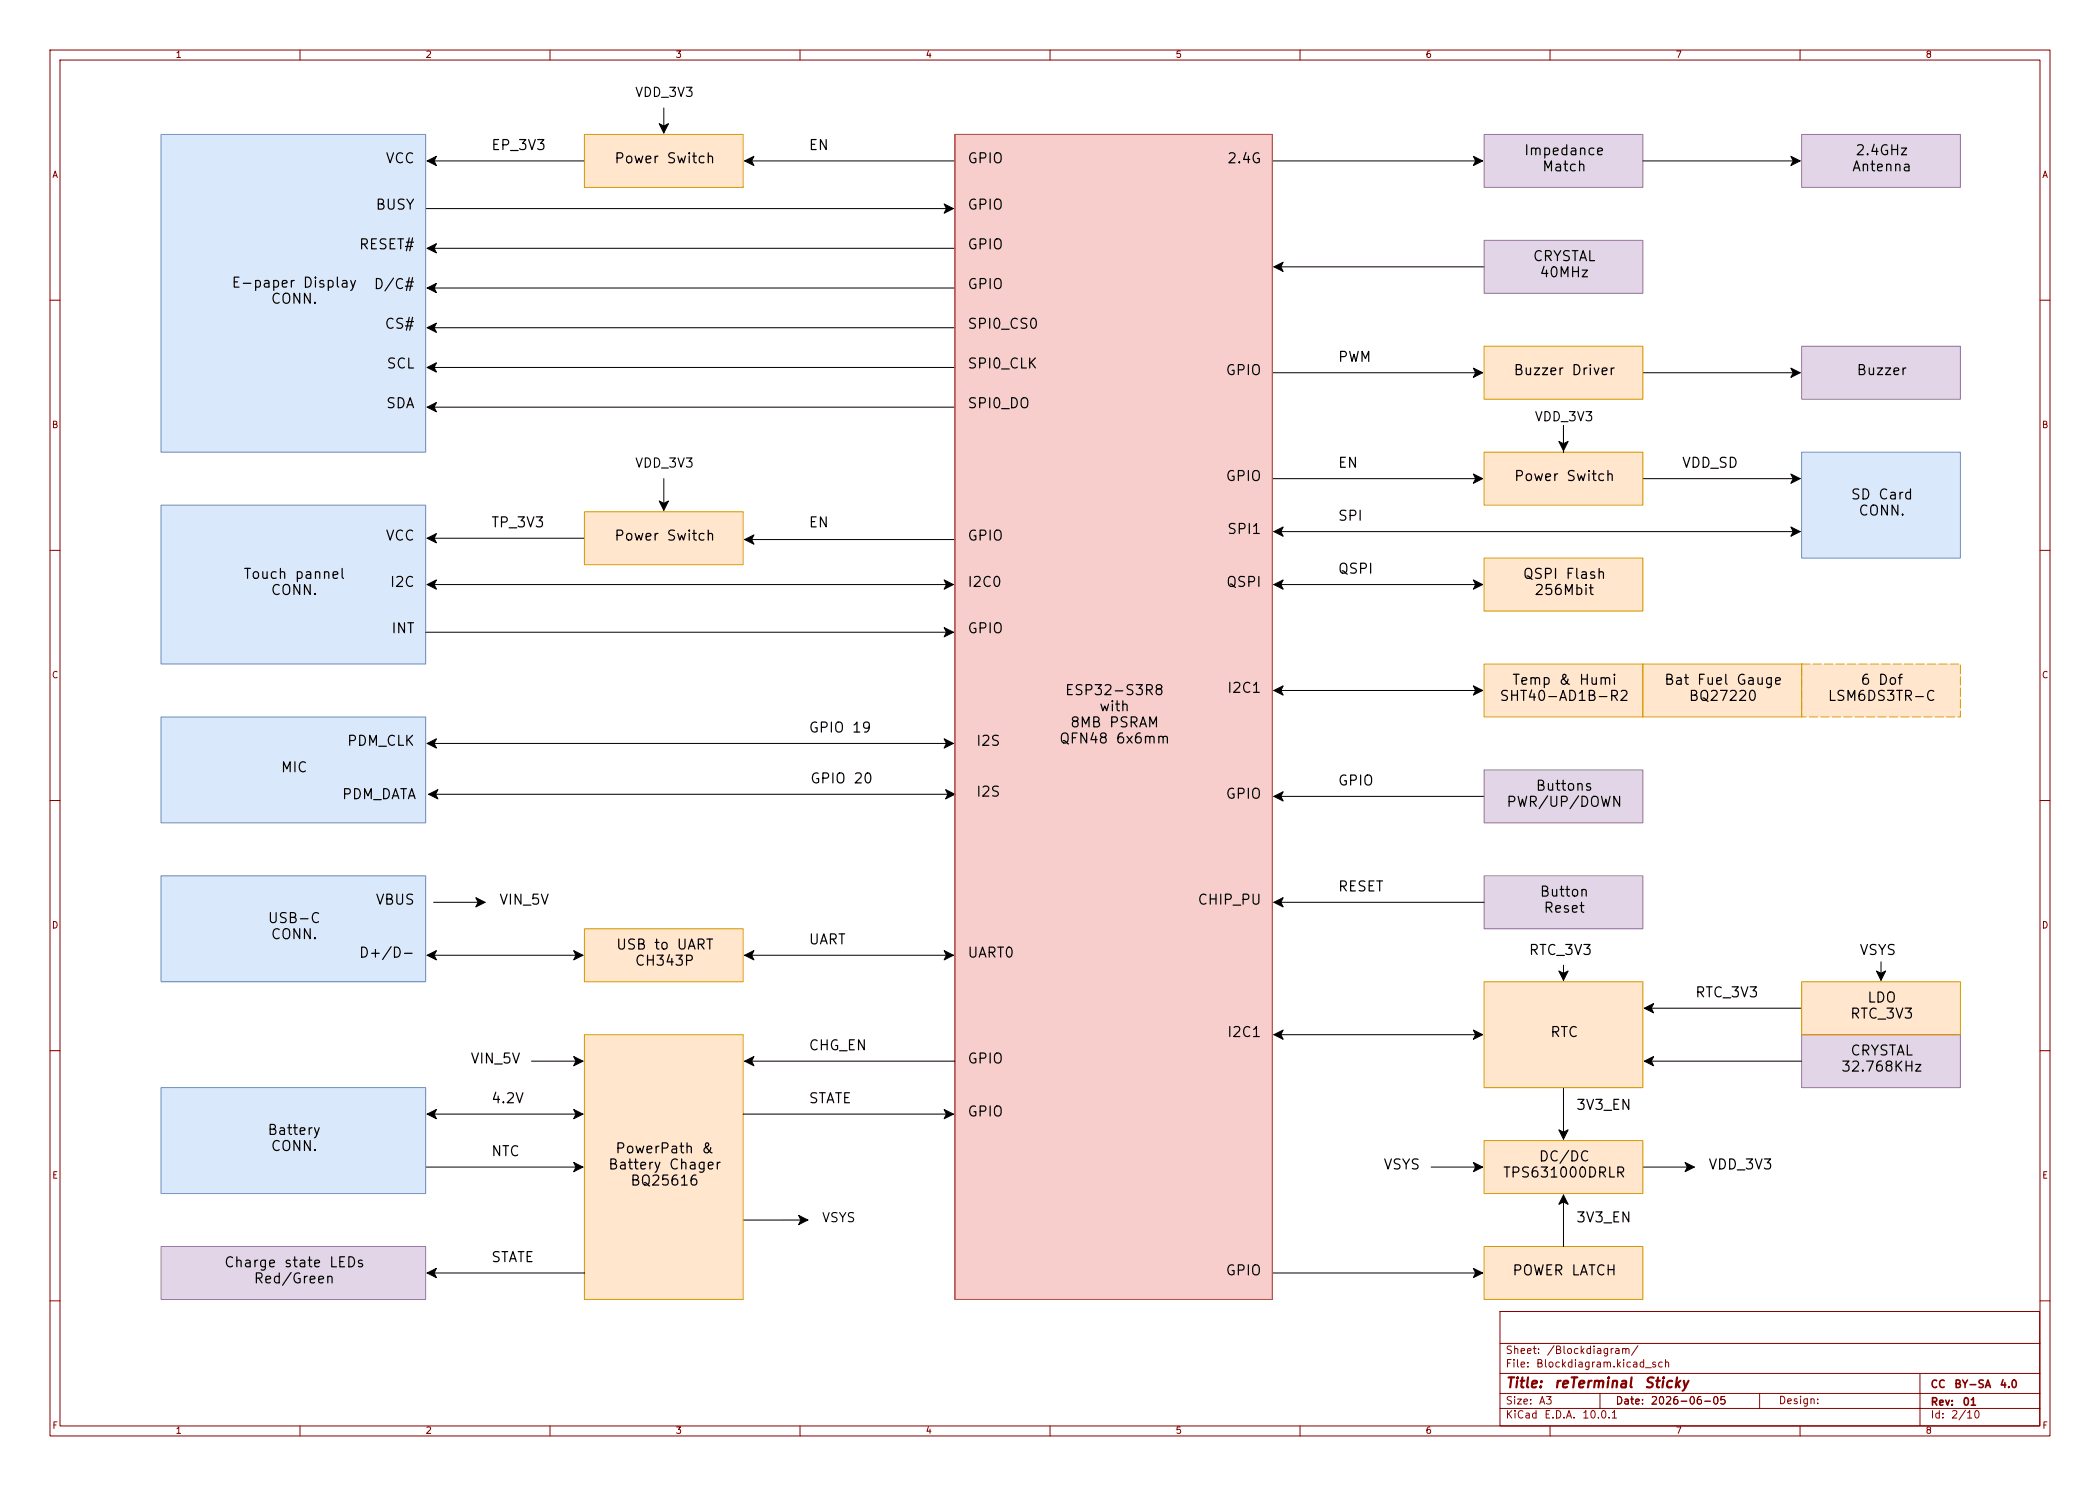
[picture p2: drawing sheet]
<svg xmlns="http://www.w3.org/2000/svg" width="420mm" height="297mm" viewBox="0 0 420 297" stroke-linecap="round" stroke-linejoin="round" font-family="sans-serif">
<g fill="none" stroke="#840000" stroke-width=".2">
<path d="M10 10h400v277h-400zM12 12h396v273h-396zM60 10v2M110 10v2M160 10v2M210 10v2M260 10v2M310 10v2M360 10v2M10 60h2M408 60h2M10 110h2"/>
<path d="M408 110h2M10 160h2M408 160h2M10 210h2M408 210h2M10 260h2M300 262.1h107.9v22.9h-107.9zM300 278.5h108M300 274.5h108M300 268.5h108M320 278.5v3M351.9 278.5v2.9"/>
<path d="M384 274.5v10.5M408 260h2M60 285v2M110 285v2M160 285v2M210 285v2M260 285v2M300 281.5h108M310 285v2M360 285v2"/>
</g>
<path d="M294.7 94.7l1.8 1-1.8 .9 .4-.9z" fill="#000"/>
<g fill="#ffe6cc">
<path d="M296.8 132.7h31.8v10.6h-31.8z"/>
<path d="M328.6 132.7h31.7v10.6h-31.7z"/>
</g>
<path d="M358.2 105.3l1.8 1-1.8 .9 .4-.9z" fill="#000"/>
<path d="M296.8 111.5h31.8v10.6h-31.8z" fill="#ffe6cc"/>
<path d="M294.7 31.2l1.8 1-1.8 .9 .4-.9zM254.8 53.3l1.8-.9-.4 .9 .4 1z" fill="#000"/>
<path d="M296.8 48h31.8v10.6h-31.8z" fill="#e1d5e7"/>
<path d="M360.3 90.4h31.8v21.1h-31.8z" fill="#dae8fc"/>
<path d="M358.2 73.6l1.8 .9-1.8 .9 .4-.9z" fill="#000"/>
<path d="M360.3 69.2h31.8v10.6h-31.8z" fill="#e1d5e7"/>
<path d="M296.8 90.4h31.8v10.6h-31.8z" fill="#ffe6cc"/>
<path d="M311.8 88.2l.9 .5 .9-.5-.9 1.9z" fill="#000"/>
<path d="M296.8 69.2h31.8v10.6h-31.8z" fill="#ffe6cc"/>
<path d="M296.8 26.9h31.8v10.6h-31.8z" fill="#e1d5e7"/>
<path d="M358.2 31.2l1.8 1-1.8 .9 .4-.9z" fill="#000"/>
<path d="M360.3 26.9h31.8v10.6h-31.8z" fill="#e1d5e7"/>
<path d="M360.3 132.7h31.8v10.6h-31.8z" fill="#ffe6cc"/>
<path d="M85.4 32.2l1.9-1-.5 1 .5 .9zM85.4 49.6l1.9-.9-.5 .9 .5 1zM188.8 40.8l1.9 .9-1.9 .9 .5-.9zM85.4 73.4l1.9-.9-.5 .9 .5 1zM85.4 65.5l1.9-.9-.5 .9 .5 .9zM358.2 94.7l1.8 1-1.8 .9 .4-.9zM254.8 106.3l1.8-1-.4 1 .4 .9zM254.8 116.8l1.8-.9-.4 .9 .4 1zM294.7 115.9l1.8 .9-1.8 1 .4-1z" fill="#000"/>
<path d="M32.2 101h52.9v31.7h-52.9z" fill="#dae8fc"/>
<path d="M131.8 24.7l1 .5 .9-.5-.9 1.9zM148.9 32.2l1.9-1-.5 1 .5 .9zM85.4 57.6l1.9-1-.5 1 .5 .9zM85.4 81.4l1.9-.9-.5 .9 .5 .9zM85.4 107.6l1.9-1-.5 1 .5 .9zM85.4 116.8l1.9-.9-.5 .9 .5 1z" fill="#000"/>
<g fill="#dae8fc">
<path d="M32.2 26.9h52.9v63.5h-52.9z"/>
<path d="M32.2 143.3h52.9v21.2h-52.9z"/>
<path d="M32.2 175h52.9v21.2h-52.9z"/>
</g>
<path d="M188.8 115.9l1.9 .9-1.9 1 .5-1zM188.8 125.4l1.9 1-1.9 .9 .5-.9zM85.4 148.6l1.9-.9-.5 .9 .5 .9zM114.7 190l1.9 .9-1.9 1 .5-1zM188.8 190l1.9 .9-1.9 1 .5-1zM114.7 211.2l1.9 .9-1.9 .9 .5-.9zM114.7 232.3l1.9 1-1.9 .9 .5-.9z" fill="#000"/>
<path d="M116.9 206.8h31.7v52.9h-31.7z" fill="#ffe6cc"/>
<path d="M114.7 221.7l1.9 1-1.9 .9 .5-.9z" fill="#000"/>
<path d="M116.9 185.6h31.7v10.6h-31.7z" fill="#ffe6cc"/>
<path d="M360.3 206.8h31.8v10.6h-31.8z" fill="#e1d5e7"/>
<path d="M360.3 196.2h31.8v10.6h-31.8z" fill="#ffe6cc"/>
<path d="M95.2 179.4l1.8 .9-1.8 1 .4-1zM375.3 194.1l.9 .4 .9-.4-.9 1.8zM159.7 242.9l1.9 .9-1.9 1 .5-1z" fill="#000"/>
<path d="M296.8 228h31.8v10.6h-31.8z" fill="#ffe6cc"/>
<path d="M311.8 225.8l.9 .5 .9-.5-.9 1.9zM312.7 238.8l.9 1.9-.9-.5-.9 .5z" fill="#000"/>
<path d="M296.8 249.1h31.8v10.6h-31.8z" fill="#ffe6cc"/>
<path d="M131.8 100.1l1 .5 .9-.5-.9 1.9zM148.9 107.8l1.9-.9-.5 .9 .5 1zM254.8 138l1.8-.9-.4 .9 .4 .9z" fill="#000"/>
<path d="M116.9 102.3h31.7v10.6h-31.7z" fill="#ffe6cc"/>
<path d="M254.8 159.2l1.8-1-.4 1 .4 .9zM254.8 180.3l1.8-.9-.4 .9 .4 1z" fill="#000"/>
<path d="M116.9 26.9h31.7v10.6h-31.7z" fill="#ffe6cc"/>
<path d="M294.7 73.6l1.8 .9-1.8 .9 .4-.9zM85.7 158.8l1.9-1-.5 1 .5 .9zM188.8 147.7l1.9 .9-1.9 .9 .5-.9zM148.9 212.1l1.9-.9-.5 .9 .5 .9zM328.9 201.5l1.8-.9-.5 .9 .5 .9zM328.9 212.1l1.8-.9-.5 .9 .5 .9zM337 232.3l1.9 1-1.9 .9 .5-.9z" fill="#000"/>
<path d="M191 26.9h63.5v232.8h-63.5z" fill="#f8cecc"/>
<path d="M296.8 196.2h31.8v21.2h-31.8z" fill="#ffe6cc"/>
<path d="M189.1 157.8l1.9 1-1.9 .9 .5-.9zM311.8 194.1l.9 .4 .9-.4-.9 1.8zM188.8 221.7l1.9 1-1.9 .9 .5-.9z" fill="#000"/>
<path d="M32.2 217.4h52.9v21.2h-52.9z" fill="#dae8fc"/>
<path d="M32.2 249.1h52.9v10.6h-52.9z" fill="#e1d5e7"/>
<path d="M254.8 206.8l1.8-.9-.4 .9 .4 .9zM294.7 205.9l1.8 .9-1.8 .9 .4-.9zM294.7 232.3l1.8 1-1.8 .9 .4-.9zM85.4 254.4l1.9-.9-.5 .9 .5 1zM294.7 253.5l1.8 .9-1.8 1 .4-1z" fill="#000"/>
<path d="M191 26.9h63.5v232.8h-63.5z" fill="#f8cecc"/>
<path d="M294.7 137.1l1.8 .9-1.8 .9 .4-.9zM85.4 222.7l1.9-1-.5 1 .5 .9z" fill="#000"/>
<g fill="#e1d5e7">
<path d="M296.8 153.9h31.8v10.6h-31.8z"/>
<path d="M296.8 175h31.8v10.6h-31.8z"/>
</g>
<path d="M85.4 190.9l1.9-.9-.5 .9 .5 1zM148.9 190.9l1.9-.9-.5 .9 .5 1z" fill="#000"/>
<g fill="none" stroke="#000" stroke-width=".2">
<path d="M85.4 32.2l1.9-1-.5 1 .5 .9zM86.8 32.2h30.1M131.8 24.7l1 .5 .9-.5-.9 1.9zM132.8 21.6v3.6M148.9 32.2l1.9-1-.5 1 .5 .9zM150.3 32.2h40.7M254.5 32.2h40.6M294.7 31.2l1.8 1-1.8 .9 .4-.9zM328.6 32.2h30M358.2 31.2l1.8 1-1.8 .9 .4-.9zM85.1 41.7h104.2M85.4 49.6l1.9-.9-.5 .9 .5 1z"/>
<path d="M85.4 57.6l1.9-1-.5 1 .5 .9zM86.8 57.6h104.2M86.8 49.6h104.2M188.8 40.8l1.9 .9-1.9 .9 .5-.9zM254.8 53.3l1.8-.9-.4 .9 .4 1zM256.2 53.3h40.6M85.4 73.4l1.9-.9-.5 .9 .5 1zM85.4 65.5l1.9-.9-.5 .9 .5 .9zM86.8 65.5h104.2M86.8 73.4h104.2M254.5 74.5h40.6M294.7 73.6l1.8 .9-1.8 .9 .4-.9z"/>
<path d="M328.6 74.5h30M358.2 73.6l1.8 .9-1.8 .9 .4-.9zM85.4 81.4l1.9-.9-.5 .9 .5 .9zM86.8 81.4h104.2M132.8 95.7v4.9M254.5 95.7h40.6M294.7 94.7l1.8 1-1.8 .9 .4-.9zM311.8 88.2l.9 .5 .9-.5-.9 1.9zM312.7 85.1v5.3v-5.3v3.6M328.6 95.7h30M358.2 94.7l1.8 1-1.8 .9 .4-.9zM85.4 107.6l1.9-1-.5 1 .5 .9z"/>
<path d="M85.4 116.8l1.9-.9-.5 .9 .5 1zM86.8 116.8h102.5M86.8 107.6h30.1M131.8 100.1l1 .5 .9-.5-.9 1.9zM148.9 107.8l1.9-.9-.5 .9 .5 1zM150.3 107.8h40.7M188.8 115.9l1.9 .9-1.9 1 .5-1zM254.8 106.3l1.8-1-.4 1 .4 .9zM254.8 116.8l1.8-.9-.4 .9 .4 1zM256.2 106.3h102.4M256.2 116.8h38.9M294.7 115.9l1.8 .9-1.8 1 .4-1z"/>
<path d="M358.2 105.3l1.8 1-1.8 .9 .4-.9zM85.1 126.4h104.2M188.8 125.4l1.9 1-1.9 .9 .5-.9zM254.8 138l1.8-.9-.4 .9 .4 .9zM256.2 138h38.9M294.7 137.1l1.8 .9-1.8 .9 .4-.9zM85.4 148.6l1.9-.9-.5 .9 .5 .9zM85.7 158.8l1.9-1-.5 1 .5 .9zM86.8 148.6h102.5M87.1 158.8h102.5M188.8 147.7l1.9 .9-1.9 .9 .5-.9zM189.1 157.8l1.9 1-1.9 .9 .5-.9z"/>
<path d="M254.8 159.2l1.8-1-.4 1 .4 .9zM256.2 159.2h40.6M95.2 179.4l1.8 .9-1.8 1 .4-1zM85.4 190.9l1.9-.9-.5 .9 .5 1zM86.7 180.3h8.9M86.8 190.9h28.4M114.7 190l1.9 .9-1.9 1 .5-1zM148.9 190.9l1.9-.9-.5 .9 .5 1zM150.3 190.9h39M188.8 190l1.9 .9-1.9 1 .5-1zM254.8 180.3l1.8-.9-.4 .9 .4 1zM256.2 180.3h40.6"/>
<path d="M311.8 194.1l.9 .4 .9-.4-.9 1.8zM312.7 192.9v1.6M375.3 194.1l.9 .4 .9-.4-.9 1.8zM376.2 192.2v2.3M106.3 212.1h8.9M114.7 211.2l1.9 .9-1.9 .9 .5-.9zM148.9 212.1l1.9-.9-.5 .9 .5 .9zM150.3 212.1h40.7M254.8 206.8l1.8-.9-.4 .9 .4 .9zM256.2 206.8h38.9M294.7 205.9l1.8 .9-1.8 .9 .4-.9zM312.7 217.4v8.9"/>
<path d="M328.9 201.5l1.8-.9-.5 .9 .5 .9zM328.9 212.1l1.8-.9-.5 .9 .5 .9zM330.2 212.1h30.1M330.2 201.5h30.1M85.1 233.3h30.1M85.4 222.7l1.9-1-.5 1 .5 .9zM86.8 222.7h28.4M114.7 232.3l1.9 1-1.9 .9 .5-.9zM114.7 221.7l1.9 1-1.9 .9 .5-.9zM148.6 222.7h40.7M188.8 221.7l1.9 1-1.9 .9 .5-.9zM286.2 233.3h8.9"/>
<path d="M294.7 232.3l1.8 1-1.8 .9 .4-.9zM311.8 225.8l.9 .5 .9-.5-.9 1.9zM312.7 238.8l.9 1.9-.9-.5-.9 .5zM328.6 233.3h8.9M337 232.3l1.9 1-1.9 .9 .5-.9zM85.4 254.4l1.9-.9-.5 .9 .5 1zM86.8 254.4h30.1M159.7 242.9l1.9 .9-1.9 1 .5-1zM160.2 243.8h-11.6M254.5 254.4h40.6M294.7 253.5l1.8 .9-1.8 1 .4-1zM312.7 240.2v8.9"/>
</g>
<g fill="none" stroke="#d79b00" stroke-width=".2">
<path d="M116.9 26.9h31.7v10.6h-31.7zM296.8 69.2h31.8v10.6h-31.8zM296.8 90.4h31.8v10.6h-31.8zM116.9 102.3h31.7v10.6h-31.7zM296.8 111.5h31.8v10.6h-31.8zM296.8 132.7h31.8v10.6h-31.8zM328.6 132.7h31.7v10.6h-31.7zM116.9 185.6h31.7v10.6h-31.7zM296.8 196.2h31.8v21.2h-31.8zM360.3 196.2h31.8v10.6h-31.8zM116.9 206.8h31.7v52.9h-31.7zM296.8 228h31.8v10.6h-31.8z"/>
<path d="M296.8 249.1h31.8v10.6h-31.8z"/>
</g>
<path d="M296.8 26.9h31.8v10.6h-31.8zM360.3 26.9h31.8v10.6h-31.8zM296.8 48h31.8v10.6h-31.8zM360.3 69.2h31.8v10.6h-31.8zM296.8 153.9h31.8v10.6h-31.8zM296.8 175h31.8v10.6h-31.8zM360.3 206.8h31.8v10.6h-31.8zM32.2 249.1h52.9v10.6h-52.9z" fill="none" stroke="#9673a6" stroke-width=".2"/>
<path d="M32.2 26.9h52.9v63.5h-52.9zM360.3 90.4h31.8v21.1h-31.8zM32.2 101h52.9v31.7h-52.9zM32.2 143.3h52.9v21.2h-52.9zM32.2 175h52.9v21.2h-52.9zM32.2 217.4h52.9v21.2h-52.9z" fill="none" stroke="#6c8ebf" stroke-width=".2"/>
<path d="M360.3 132.7h31.8v10.6h-31.8z" fill="none" stroke="#d79b00" stroke-width=".2" stroke-dasharray="1.7 .6"/>
<path d="M191 26.9h63.5v232.8h-63.5z" fill="none" stroke="#b85450" stroke-width=".2"/>
<g font-size="2">
<text x="77" y="33.1">VCC</text>
<text x="98.1" y="30.5">EP_3V3</text>
<text x="122.7" y="33.1">Power Switch</text>
<text x="161.6" y="30.5">EN</text>
<text x="193.4" y="33.1">GPIO</text>
<text x="245.3" y="33.1">2.4G</text>
<text x="304.7" y="31.5">Impedance</text>
<text x="308.3" y="34.8">Match</text>
<text x="370.3" y="34.8">Antenna</text>
<text x="370.9" y="31.5">2.4GHz</text>
<text x="75" y="42.4">BUSY</text>
<text x="193.4" y="42.4">GPIO</text>
<text x="71.6" y="50.3">RESET#</text>
<text x="193.4" y="50.3">GPIO</text>
<text x="306.4" y="52.7">CRYSTAL</text>
<text x="46.2" y="58">E-paper Display</text>
<text x="74.6" y="58.3">D/C#</text>
<text x="193.4" y="58.3">GPIO</text>
<text x="307.8" y="55.9">40MHz</text>
<text x="54" y="61.2">CONN.</text>
<text x="76.8" y="66.2">CS#</text>
<text x="193.4" y="66.2">SPI0_CS0</text>
<text x="77.2" y="74.2">SCL</text>
<text x="193.4" y="74.2">SPI0_CLK</text>
<text x="245" y="75.5">GPIO</text>
<text x="267.4" y="72.8">PWM</text>
<text x="302.6" y="75.5">Buzzer Driver</text>
<text x="371.2" y="75.5">Buzzer</text>
<text x="77.1" y="82.1">SDA</text>
<text x="193.4" y="82.1">SPI0_DO</text>
<text x="267.4" y="94">EN</text>
<text x="336.2" y="94">VDD_SD</text>
<text x="245" y="96.6">GPIO</text>
<text x="302.7" y="96.6">Power Switch</text>
<text x="370" y="100.3">SD Card</text>
<text x="98.1" y="105.9">TP_3V3</text>
<text x="161.6" y="105.9">EN</text>
<text x="245.3" y="107.2">SPI1</text>
<text x="267.4" y="104.6">SPI</text>
<text x="371.5" y="103.5">CONN.</text>
<text x="77" y="108.6">VCC</text>
<text x="122.7" y="108.6">Power Switch</text>
<text x="193.4" y="108.6">GPIO</text>
<text x="48.5" y="116.2">Touch pannel</text>
<text x="54" y="119.4">CONN.</text>
<text x="77.8" y="117.8">I2C</text>
<text x="193.4" y="117.8">I2C0</text>
<text x="245.1" y="117.8">QSPI</text>
<text x="267.4" y="115.2">QSPI</text>
<text x="304.4" y="116.2">QSPI Flash</text>
<text x="306.7" y="119.4">256Mbit</text>
<text x="78.1" y="127.1">INT</text>
<text x="193.4" y="127.1">GPIO</text>
<text x="302.3" y="137.4">Temp &amp; Humi</text>
<text x="332.7" y="137.4">Bat Fuel Gauge</text>
<text x="372" y="137.4">6 Dof</text>
<text x="212.8" y="139.4">ESP32-S3R8</text>
<text x="219.7" y="142.7">with</text>
<text x="245.3" y="139">I2C1</text>
<text x="299.8" y="140.6">SHT40-AD1B-R2</text>
<text x="337.6" y="140.6">BQ27220</text>
<text x="365.4" y="140.6">LSM6DS3TR-C</text>
<text x="69.3" y="149.6">PDM_CLK</text>
<text x="161.6" y="146.9">GPIO 19</text>
<text x="195.1" y="149.6">I2S</text>
<text x="211.7" y="149.1">QFN48 6x6mm</text>
<text x="213.9" y="145.9">8MB PSRAM</text>
<text x="56" y="154.9">MIC</text>
<text x="68.2" y="160.2">PDM_DATA</text>
<text x="161.9" y="157.1">GPIO 20</text>
<text x="195.1" y="159.7">I2S</text>
<text x="245" y="160.2">GPIO</text>
<text x="267.4" y="157.5">GPIO</text>
<text x="301.1" y="161.8">PWR/UP/DOWN</text>
<text x="307" y="158.5">Buttons</text>
<text x="267.4" y="178.7">RESET</text>
<text x="307.8" y="179.7">Button</text>
<text x="53.4" y="185">USB-C</text>
<text x="75" y="181.3">VBUS</text>
<text x="99.7" y="181.3">VIN_5V</text>
<text x="239.4" y="181.3">CHIP_PU</text>
<text x="308.6" y="182.9">Reset</text>
<text x="54" y="188.2">CONN.</text>
<text x="71.6" y="191.9">D+/D-</text>
<text x="123.1" y="190.3">USB to UART</text>
<text x="161.6" y="189.3">UART</text>
<text x="193.4" y="191.9">UART0</text>
<text x="305.6" y="191.4">RTC_3V3</text>
<text x="371.8" y="191.4">VSYS</text>
<text x="126.8" y="193.5">CH343P</text>
<text x="338.9" y="199.8">RTC_3V3</text>
<text x="373.3" y="200.9">LDO</text>
<text x="245.3" y="207.8">I2C1</text>
<text x="309.9" y="207.8">RTC</text>
<text x="369.9" y="204.1">RTC_3V3</text>
<text x="94" y="213.1">VIN_5V</text>
<text x="161.6" y="210.4">CHG_EN</text>
<text x="193.4" y="213.1">GPIO</text>
<text x="368.1" y="214.7">32.768KHz</text>
<text x="369.9" y="211.5">CRYSTAL</text>
<text x="98.1" y="221">4.2V</text>
<text x="161.6" y="221">STATE</text>
<text x="53.4" y="227.3">Battery</text>
<text x="193.4" y="223.7">GPIO</text>
<text x="315.1" y="222.3">3V3_EN</text>
<text x="54" y="230.6">CONN.</text>
<text x="98.1" y="231.6">NTC</text>
<text x="122.9" y="231">PowerPath &amp;</text>
<text x="307.6" y="232.6">DC/DC</text>
<text x="121.5" y="234.2">Battery Chager</text>
<text x="125.9" y="237.5">BQ25616</text>
<text x="276.6" y="234.2">VSYS</text>
<text x="300.4" y="235.8">TPS631000DRLR</text>
<text x="341.5" y="234.2">VDD_3V3</text>
<text x="315.1" y="244.8">3V3_EN</text>
<text x="44.7" y="253.8">Charge state LEDs</text>
<text x="50.6" y="257">Red/Green</text>
<text x="98.1" y="252.8">STATE</text>
<text x="245" y="255.4">GPIO</text>
<text x="302.3" y="255.4">POWER LATCH</text>
</g>
<g font-size="2" fill="#840000">
<text x="301" y="277.9">Title:</text>
<text x="310.6" y="277.9">reTerminal</text>
<text x="328.7" y="277.9">Sticky</text>
</g>
<g font-size="1.8">
<text x="126.9" y="19.8">VDD_3V3</text>
<text x="306.8" y="84.7">VDD_3V3</text>
<text x="126.9" y="93.9">VDD_3V3</text>
<text x="164.2" y="244.7">VSYS</text>
</g>
<g font-size="1.5" fill="#840000">
<text x="301" y="273.7">File:</text>
<text x="301" y="271">Sheet:</text>
<text x="307.1" y="273.7">Blockdiagram.kicad_sch</text>
<text x="309.2" y="271">/Blockdiagram/</text>
<text x="301" y="281.1">Size:</text>
<text x="307.6" y="281.1">A3</text>
<text x="323" y="281.1">Date:</text>
<text x="330" y="281.1">2026-06-05</text>
<text x="355.6" y="281">Design:</text>
<text x="386" y="277.8">CC</text>
<text x="386" y="281.3">Rev:</text>
<text x="390.7" y="277.8">BY-SA</text>
<text x="392.4" y="281.3">01</text>
<text x="399.8" y="277.8">4.0</text>
<text x="301" y="283.9">KiCad</text>
<text x="308.7" y="283.9">E.D.A.</text>
<text x="316.3" y="283.9">10.0.1</text>
<text x="386" y="283.9">Id:</text>
<text x="390.1" y="283.9">2/10</text>
</g>
<g font-size="1.3" fill="#840000">
<text x="35" y="11.9">1</text>
<text x="85" y="11.9">2</text>
<text x="135" y="11.9">3</text>
<text x="185" y="11.9">4</text>
<text x="235" y="11.9">5</text>
<text x="285" y="11.9">6</text>
<text x="335" y="11.9">7</text>
<text x="385" y="11.9">8</text>
<text x="10.3" y="35.9">A</text>
<text x="408.3" y="35.9">A</text>
<text x="10.3" y="85.9">B</text>
<text x="408.2" y="85.9">B</text>
<text x="10.3" y="135.9">C</text>
<text x="408.2" y="135.9">C</text>
<text x="10.3" y="185.9">D</text>
<text x="408.2" y="185.9">D</text>
<text x="10.3" y="235.9">E</text>
<text x="408.3" y="235.9">E</text>
<text x="10.3" y="285.9">F</text>
<text x="35" y="286.9">1</text>
<text x="85" y="286.9">2</text>
<text x="135" y="286.9">3</text>
<text x="185" y="286.9">4</text>
<text x="235" y="286.9">5</text>
<text x="285" y="286.9">6</text>
<text x="335" y="286.9">7</text>
<text x="385" y="286.9">8</text>
<text x="408.3" y="285.9">F</text>
</g>
</svg>
